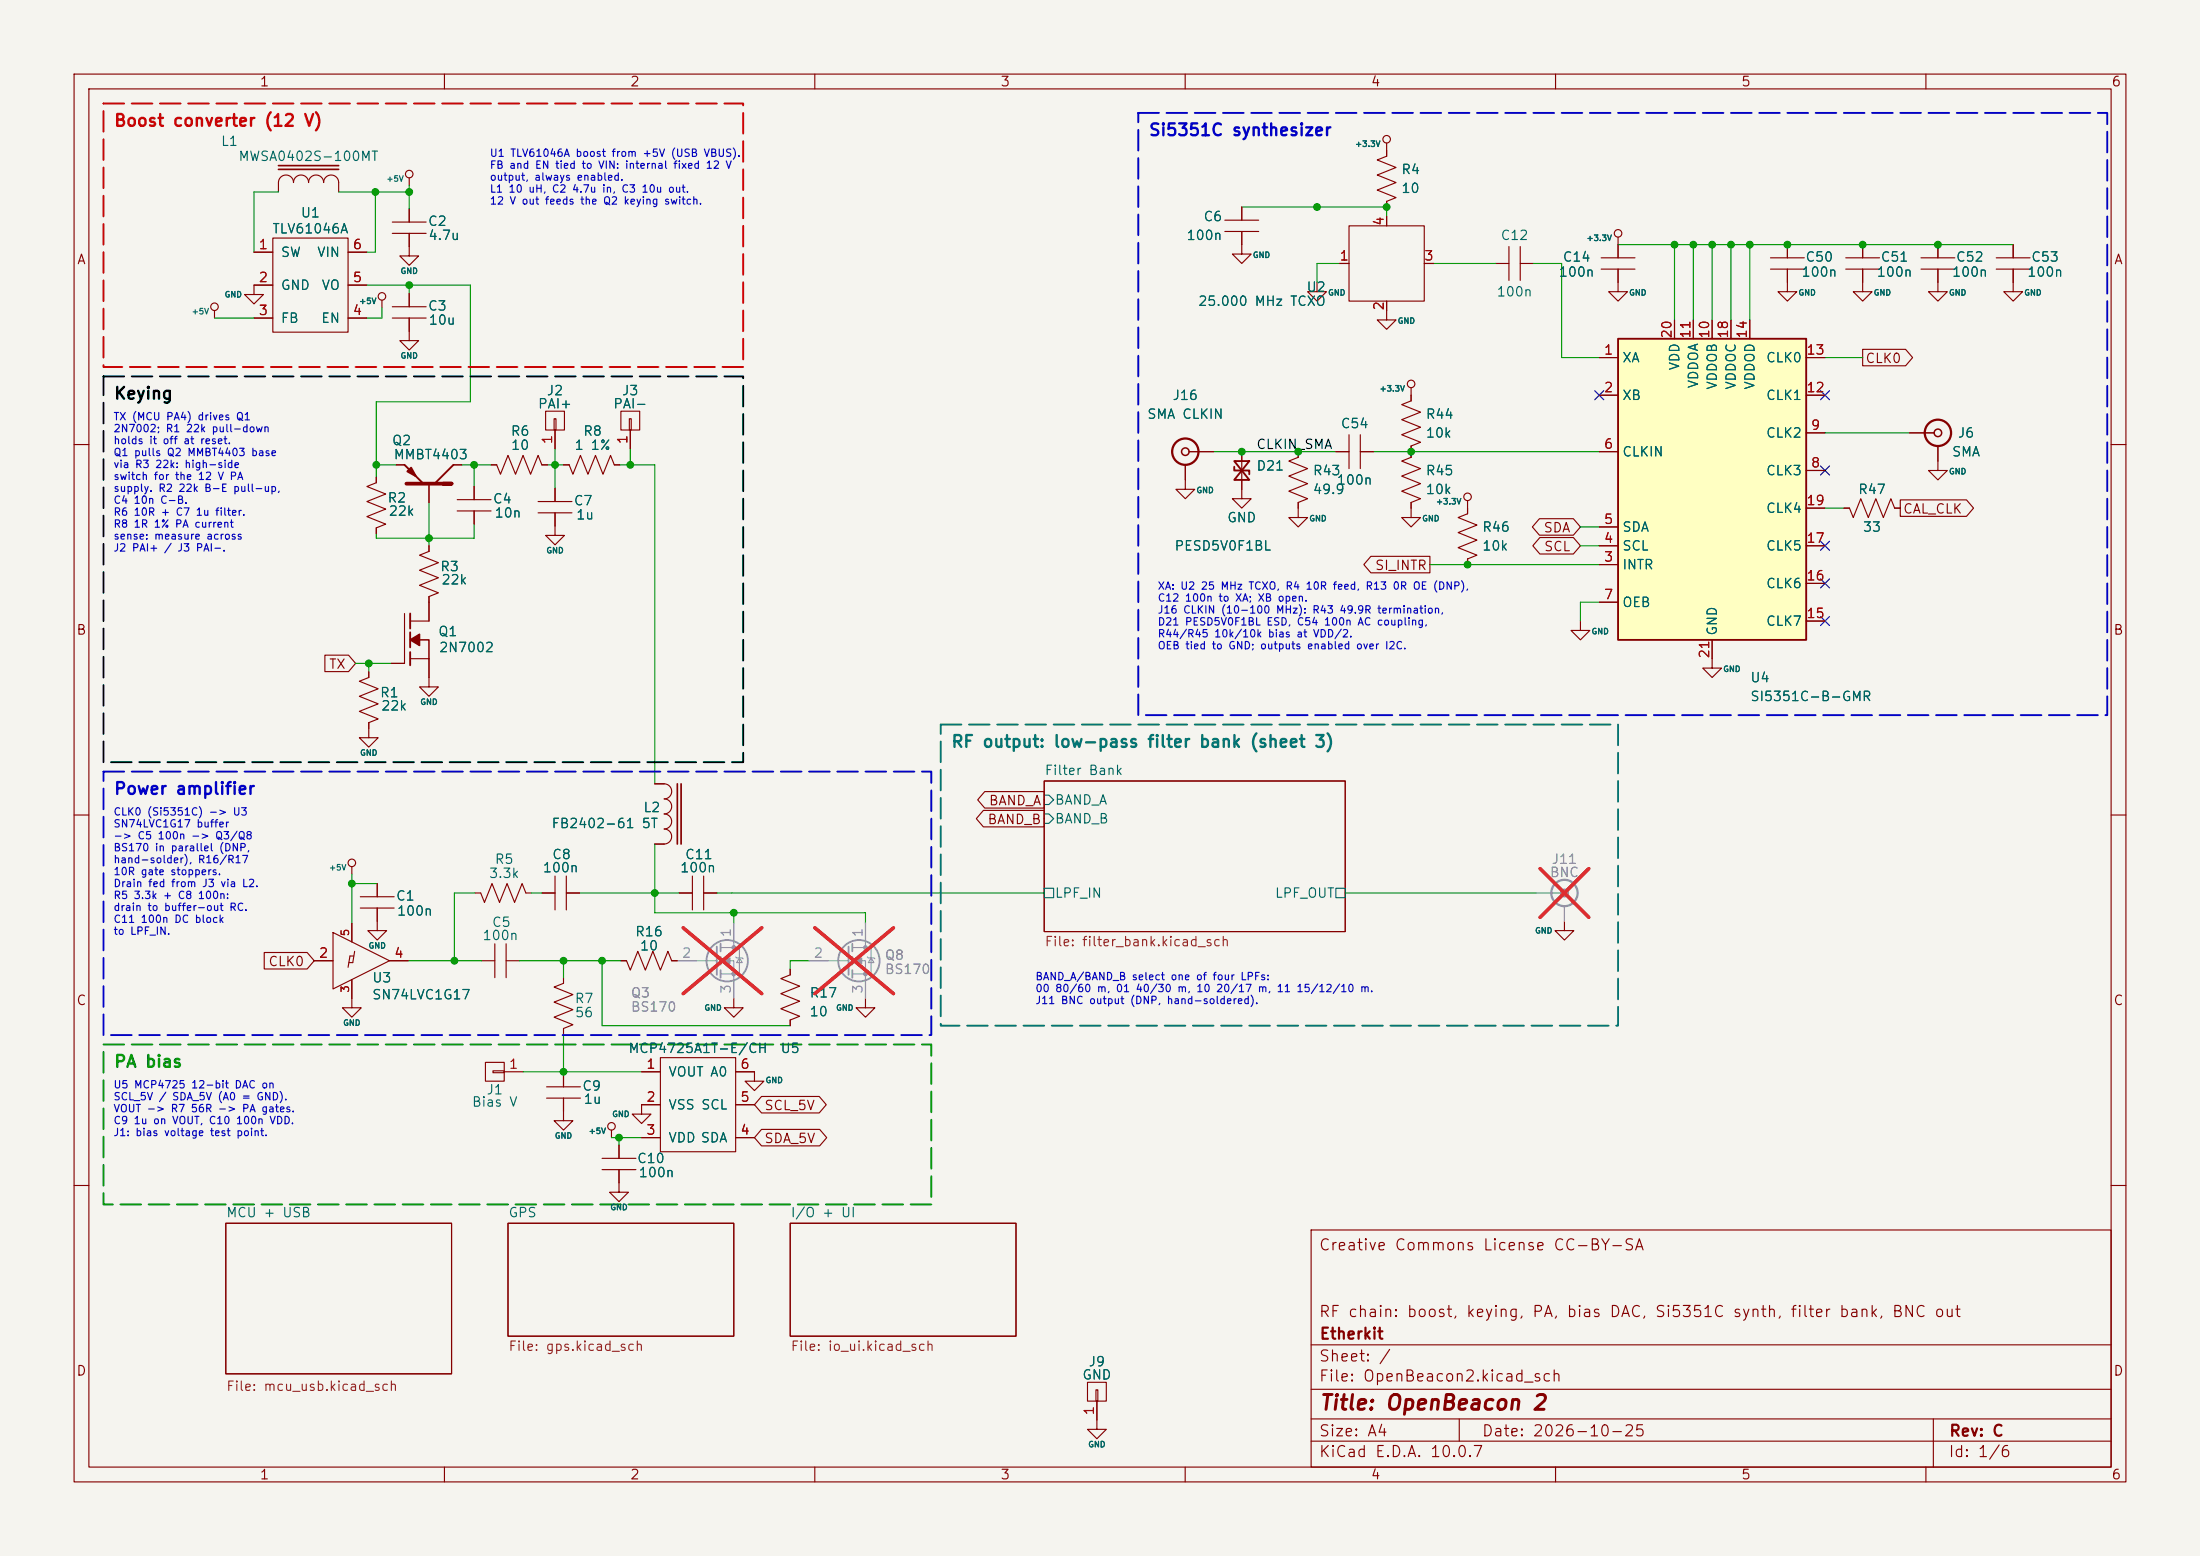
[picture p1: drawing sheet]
<svg xmlns="http://www.w3.org/2000/svg" width="297mm" height="210mm" viewBox="0 0 297 210" stroke-linecap="round" stroke-linejoin="round" font-family="sans-serif">
<path d="M0 0h297v210h-297z" fill="#f5f4ef" stroke="#f5f4ef" stroke-width=".14"/>
<g fill="none" stroke="#840000" stroke-width=".15">
<path d="M10 10h277v190h-277zM12 12h273v186h-273zM60 10v2M110 10v2M160 10v2M187.2 19.3v1M210 10v2M260 10v2M34.3 34h2.5M36.8 32.1h10.2v12.7h-10.2zM36.8 38.5h-2.5v1.3h1.3l-1.3 1.2-1.3-1.2h1.3M37.6 25.9v-1.3a1.02 1.02 0 0 1 1-1 1.02 1.02 0 0 1 1 1 1.02 1.02 0 0 1 1-1 1.02 1.02 0 0 1 1.1 1 1.02 1.02 0 0 1 1-1 1.02 1.02 0 0 1 1 1 1.02 1.02 0 0 1 1-1 1.02 1.02 0 0 1 1 1v1.3"/>
<path d="M47 34h2.5M47 38.5h2.5M53 30h4.5M53 31.5h4.5M55.2 31.5v3h1.3l-1.3 1.3-1.2-1.3h1.2M55.2 24v1M55.2 28.2v1.8M55.2 39.6v1.8M165.4 29.7h4.5M165.4 31.2h4.5M167.6 31.2v3.1h1.3l-1.3 1.3-1.2-1.3h1.2M167.6 27.9v1.8"/>
<path d="M177.8 38.1v1.3h1.3l-1.3 1.2-1.3-1.2h1.3M180.8 35.6h1.3M182.1 30.5h10.2v10.1h-10.2zM187.2 29.2v1.3M192.3 35.6h1.2M201.9 35.6h1.8M203.7 33.3v4.5M205.2 33.3v4.5M205.2 35.6h1.8M216.2 34.8h4.5M216.2 36.3h4.5M218.4 36.3v3.1h1.3l-1.3 1.2-1.2-1.2h1.2"/>
<path d="M218.4 32v2.8M29 41.9v1M34.3 42.9h2.5M47 42.9h2.5M51.6 40.5v1M53 42.9h4.5M53 41.4h4.5M55.2 42.9v3.1h1.3l-1.3 1.2-1.2-1.2h1.2M182.1 58.7v4.5M183.6 58.7v4.5M187.2 40.6v2.6h1.3l-1.3 1.3-1.3-1.3h1.3M190.5 52.3v1.8l-1.3 .5 2.6 1-2.6 1 2.6 1.1-2.6 1 2.6 1-1.3 .5v1.5l-1.3 .5 2.6 1-2.6 1.1 2.6 1-2.6 1 2.6 1-1.3 .5v2.1h1.3l-1.3 1.2-1.3-1.2h1.3"/>
<path d="M10 60h2M160 62.9v3.1h1.3l-1.3 1.3-1.3-1.3h1.3M160.5 61h3.3M167.6 61v6.3h1.3l-1.3 1.3-1.2-1.3h1.2M175.3 61v.7l-1.3 .5 2.5 1-2.5 1.1 2.5 1-2.5 1 2.5 1-1.2 .5v2.1h1.2l-1.2 1.2-1.3-1.2h1.3M180.3 61h1.8M183.6 61h1.8M285 60h2M213.4 83.8v1.3h1.2l-1.2 1.3-1.3-1.3h1.3M231.1 88.9v1.3h1.3l-1.3 1.2-1.2-1.2h1.2M10 110h2M47.5 117v1"/>
<path d="M50.9 119.3v1.7M88.4 105.8h1.3a1.02 1.02 0 0 1 1 1 1.02 1.02 0 0 1-1 1 1.01 1.01 0 0 1 1 1 1.01 1.01 0 0 1-1 1.1 1.01 1.01 0 0 1 1 1 1.01 1.01 0 0 1-1 1 1.01 1.01 0 0 1 1 1 1.01 1.01 0 0 1-1 1h-1.3M141 105.4h40.6v20.3h-40.6zM285 110h2M42.4 129.7h2.6M45 125.9l7.6 3.8-7.6 3.8zM47.5 132.2v3.8h1.3l-1.3 1.3-1.3-1.3h1.3M47.5 124.6v2.5M47.8 129h-.6l-.2 1.6M47.9 128.4l-.3 1.5h-.5M48.6 121h4.6M48.6 122.6h4.6"/>
<path d="M50.9 122.6v3h1.3l-1.3 1.3-1.2-1.3h1.2M52.6 129.7h2.5M64.1 120.5h.8l.5 1.3 1-2.5 1 2.5 1.1-2.5 1 2.5 1-2.5 .5 1.2h.8M65 129.7h1.8M66.8 127.4v4.6M68.3 127.4v4.6M68.3 129.7h1.8M65.5 143.4h2.6v2.5h-2.6zM66.5 144.5h1.6v.3h-1.6zM68.1 144.7h2.5M76.1 150v1.3h1.2l-1.2 1.2-1.3-1.2h1.3M10 160h2"/>
<path d="M30.5 165.1h30.5v20.3h-30.5zM68.6 165.1h30.5v15.2h-30.5zM106.7 165.1h30.5v15.2h-30.5zM177 166h108v32h-108zM285 160h2M60 198v2M110 198v2M160 198v2M177 194.5h108M177 191.5h108M177 187.5h108M177 181.5h108"/>
<path d="M197 191.5v3M210 198v2M260 198v2M261 191.5v6.5"/>
<circle cx="187.2" cy="18.8" r=".51"/>
<circle cx="55.2" cy="23.5" r=".51"/>
<circle cx="218.4" cy="31.5" r=".51"/>
<circle cx="29" cy="41.4" r=".51"/>
<circle cx="51.6" cy="40" r=".51"/>
<circle cx="190.5" cy="51.8" r=".51"/>
<circle cx="47.5" cy="116.5" r=".51"/>
</g>
<path d="M141 119.9h1.2v1.3h-1.2zM141 107.3h.6l.6 .7-.6 .6h-.6zM141 109.9h.6l.6 .6-.6 .6h-.6zM180.3 119.9h1.3v1.3h-1.3z" fill="none" stroke="#006464" stroke-width=".15"/>
<path d="M37.6 22.9h8.1M37.6 22.4h8.1M91.4 105.8v8.1M91.9 105.8v8.1" fill="none" stroke="#840000" stroke-width=".23"/>
<circle cx="160" cy="61" r=".51" fill="none" stroke="#840000" stroke-width=".2"/>
<circle cx="160" cy="61" r="1.78" fill="none" stroke="#840000" stroke-width=".3"/>
<path d="M166.6 62.2l2.1 2.6h-2.1l2.1-2.6zM166.6 63v.5h2.1v.5" fill="none" stroke="#840000" stroke-width=".25"/>
<path d="M218.4 45.7h25.4v40.7h-25.4z" fill="#ffffc2"/>
<path d="M218.4 45.7h25.4v40.7h-25.4zM54.6 62.7l2.5 2.6M61.2 62.7l-2.5 2.6M55.4 82.8v2M55.4 85.3v2.1M55.4 88v1.8" fill="none" stroke="#840000" stroke-width=".25"/>
<g fill="none" stroke="#840000" stroke-width=".15">
<path d="M34.3 34h2.5M34.3 38.5h2.5M47 34h2.5M47 38.5h2.5M55.2 28.2v1.8M55.2 31.5v1.8M55.2 39.6v1.8M167.6 27.9v1.8M167.6 31.2v1.8M180.8 35.6h1.3M187.2 20.3v.8l-1.3 .5 2.6 1-2.6 1 2.6 1-2.6 1.1 2.6 1-1.3 .5v.7M187.2 29.2v1.3"/>
<path d="M192.3 35.6h1.2M218.4 33v1.8M218.4 36.3v1.8M239 34.8h4.6M239 36.3h4.6M241.3 36.3v3.1h1.3l-1.3 1.2-1.3-1.2h1.3M241.3 33v1.8M249.2 34.8h4.5M249.2 36.3h4.5M251.5 36.3v3.1h1.2l-1.2 1.2-1.3-1.2h1.3M251.5 33v1.8M259.3 34.8h4.6"/>
<path d="M259.3 36.3h4.6M261.6 36.3v3.1h1.3l-1.3 1.2-1.3-1.2h1.3M261.6 33v1.8M269.5 34.8h4.6M269.5 36.3h4.6M271.8 36.3v3.1h1.2l-1.2 1.2-1.3-1.2h1.3M271.8 33v1.8M34.3 42.9h2.5M47 42.9h2.5M55.2 42.9v1.8M73.7 55.5h2.5v2.5h-2.5zM74.8 56.5h.3v1.5h-.3z"/>
<path d="M74.9 58v2.6M83.8 55.5h2.6v2.5h-2.6zM85 56.5h.2v1.5h-.2zM85.1 58v2.6M187.2 40.6v1.3M190.5 53.3v.8M215.9 48.3h2.5M215.9 53.3h2.5M226.1 43.2v2.5M228.6 43.2v2.5M231.1 43.2v2.5M233.7 43.2v2.5"/>
<path d="M236.2 43.2v2.5M243.8 48.3h2.6M243.8 53.3h2.6M243.8 58.4h2.6M251.5 47.1h5.8l.9 1.2-.9 1.1h-5.8zM257.8 58.4h3.3M50.8 64.4v.8l-1.3 .5 2.6 1-2.6 1 2.6 1-2.6 1 2.6 1-1.3 .5v.8M53.5 62.7h1.1M57.9 73.7v.7l-1.3 .5 2.6 1-2.6 1.1 2.6 1-2.6 1 2.6 1-1.3 .5v3.3h-2.5M57.9 65.3v2.5M61.2 62.7h1.2M61.7 67.4h4.6"/>
<path d="M61.7 69h4.6M64 65.7v1.7M64 69v1.7M66.3 62.7h.8l.5 1.3 1-2.5 1 2.5 1-2.5 1 2.5 1-2.5 .6 1.2h.7M72.6 67.7h4.6M72.6 69.2h4.6M74.9 69.2v3.1h1.3l-1.3 1.2-1.2-1.2h1.2M74.9 65.9v1.8M76.1 62.7h.7l.5 1.3 1.1-2.5 1 2.5 1-2.5 1 2.5 1-2.5 .5 1.2h.8M160 62.9v1.9M160.5 61h3.3M167.6 61v1.2"/>
<path d="M167.6 64.8v1.2M175.3 61v.7M175.3 67.8v.8M180.3 61h1.8M183.6 61h1.8M185.1 75.1h7.9v2.2h-7.9l-1-1.1zM190.5 60.2v1.5M190.5 67.8v.8M198.1 67.6v1.7l-1.3 .6 2.6 1-2.6 1 2.6 1-2.6 1 2.6 1-1.3 .5v.8M207.8 70h4.6l1 1.1-1 1.1h-4.6l-.9-1.1zM207.9 72.5h4.5l1 1.2-1 1.1h-4.5l-1-1.1zM215.9 76.2h2.5"/>
<path d="M215.9 73.7h2.5M215.9 71.1h2.5M215.9 61h2.5M243.8 73.7h2.6M243.8 63.5h2.6M243.8 78.7h2.6M243.8 68.6h2.6M248.9 68.6h.8l.5 1.3 1-2.6 1 2.6 1-2.6 1.1 2.6 1-2.6 .5 1.3h.7M256.5 67.5h9l.9 1.1-.9 1.1h-9zM261.6 60.3v3.2h1.3l-1.3 1.3-1.3-1.3h1.3M43.9 88.4h3.2l.9 1.1-.9 1.1h-3.2zM49.8 90.7v.7l-1.3 .5 2.6 1.1-2.6 1 2.6 1-2.6 1 2.6 1-1.3 .5v2.1h1.3l-1.3 1.2-1.3-1.2h1.3"/>
<path d="M54.6 82.8v6.7h-1.8M55.4 88.9h2.5v3.8h1.3l-1.3 1.3-1.3-1.3h1.3M215.9 81.3h2.5M231.1 86.4v2.5M243.8 83.8h2.6M50.9 119.3v1.7M74.9 118.2v4.6M76.5 118.2v4.6M88.4 105.8h1.3M88.4 113.9h1.3M93.5 118.2v4.6M95 118.2v4.6"/>
<path d="M132.8 109.4h8.2v2.2h-8.2l-1-1.1zM132.9 106.8h8.1v2.3h-8.1l-.9-1.1zM35.7 128.6h5.8l.9 1.1-.9 1.1h-5.8zM42.4 129.7h2.6M47.5 124.6v2.5M47.5 132.2v2.5M50.9 122.6v1.7M52.6 129.7h2.5M73.2 120.5h1.7M76.1 132v.7l-1.3 .5 2.5 1-2.5 1.1 2.5 1-2.5 1 2.5 1-1.2 .5v.8M76.5 120.5h1.7M83.8 129.7h.8l.5 1.2 1-2.5 1 2.5 1-2.5 1.1 2.5 1-2.5 .5 1.3h.7"/>
<path d="M91.7 120.5h1.8M95 120.5h1.8M99.1 134.7v1.3h1.2l-1.2 1.3-1.3-1.3h1.3M106.7 130.8v.8l-1.3 .5 2.5 1-2.5 1 2.5 1-2.5 1 2.5 1.1-1.2 .5v.7M116.8 134.7v1.3h1.3l-1.3 1.3-1.2-1.3h1.2M211.2 124.3v1.3h1.3l-1.3 1.3-1.3-1.3h1.3M73.8 146.7h4.6M73.8 148.2h4.6M76.1 144.9v1.8M76.1 148.2v1.8M81.3 156.3h4.6M81.3 157.9h4.6"/>
<path d="M82.5 152.5v1M83.6 157.9v3h1.2l-1.2 1.3-1.3-1.3h1.3M83.6 154.6v1.7M86.6 144.7h2.6M86.6 153.5h2.6M89.2 142.7h10.1v12.7h-10.1zM89.2 149.1h-2.6v1.3h1.3l-1.3 1.2-1.3-1.2h1.3M99.3 144.7h2.6v1.2h1.2l-1.2 1.3-1.3-1.3h1.3M99.3 149.1h2.6M99.3 153.5h2.6M102.8 152.4h7.9l.9 1.1-.9 1.2h-7.9l-.9-1.2zM102.8 148h7.8l.9 1.1-.9 1.1h-7.8l-.9-1.1z"/>
<path d="M146.8 186.6h2.6v2.5h-2.6zM148 187.6h.2v1.5h-.2zM148.1 189.1v3.8h1.3l-1.3 1.3-1.3-1.3h1.3"/>
<circle cx="198.1" cy="67.1" r=".51"/>
<circle cx="82.6" cy="152" r=".51"/>
</g>
<g fill="none" stroke="#840000" stroke-width=".2">
<path d="M56.6 86.4h1.3v2.5"/>
<circle cx="261.6" cy="58.4" r=".51"/>
</g>
<circle cx="261.6" cy="58.4" r="1.78" fill="none" stroke="#840000" stroke-width=".3"/>
<circle cx="211.2" cy="120.5" r=".51" fill="none" stroke="#9c9b98" stroke-width=".2"/>
<circle cx="211.2" cy="120.5" r="1.78" fill="none" stroke="#9c9b98" stroke-width=".3"/>
<g fill="none" stroke="#9c9b98" stroke-width=".15">
<path d="M91.4 129.7h5.4M97.3 127.9h2.5v3.5h-2.5M97.3 129.7h1.8v5M99.1 124.6v3.3M99.3 129.2l.1 .1h.8l.1 .1M99.8 129.3l.4 .6h-.8zM109.2 129.7h5.4M115.1 127.9h2.5v3.5h-2.5M115.1 129.7h1.7v5M116.8 124.6v3.3M117.1 129.2l.1 .1h.8l.1 .1M117.6 129.3l.4 .6h-.8z"/>
<path d="M207.4 120.5h3.3M211.2 122.4v1.9"/>
</g>
<path d="M207.9 117.2l6.6 6.6M214.5 117.2l-6.6 6.6M92.2 125.2l10.6 8.9M102.8 125.2l-10.6 8.9M110 125.2l10.6 8.9M120.6 125.2l-10.6 8.9" fill="none" stroke="#e12e31" stroke-width=".46"/>
<g fill="none" stroke="#9c9b98" stroke-width=".25">
<path d="M96.8 127.8v3.8M97.3 127.4v1M97.3 129.2v1M97.3 130.9v1.1M114.6 127.8v3.8M115.1 127.4v1M115.1 129.2v1M115.1 130.9v1.1"/>
<circle cx="98.2" cy="129.7" r="2.79"/>
<circle cx="116" cy="129.7" r="2.79"/>
</g>
<g fill="#9c9b98" stroke="#9c9b98" stroke-width=".15">
<path d="M115.3 129.7l1-.4v.7z"/>
<path d="M97.5 129.7l1.1-.4v.7z"/>
<circle cx="116.8" cy="127.9" r=".25"/>
<circle cx="116.8" cy="131.4" r=".25"/>
<circle cx="99.1" cy="127.9" r=".25"/>
<circle cx="99.1" cy="131.4" r=".25"/>
</g>
<path d="M54.9 65.3h6.1h-1.2" fill="none" stroke="#840000" stroke-width=".51"/>
<path d="M55 63.6l.5-.5 .6 1.2z" fill="#840000" stroke="#840000" stroke-width=".25"/>
<path d="M55.4 86.4l1.2-.8v1.5z" fill="#840000" stroke="#840000" stroke-width=".2"/>
<g fill="none" stroke="#009600" stroke-width=".15">
<path d="M37.6 25.9h-3.3v8.1M45.7 25.9h9.5M49.5 38.5h14v15.7h-12.7v10.2M50.7 25.9v8.1h-1.2M55.2 25v3.2M55.2 38.5v1.1M167.6 27.9h19.6v1.3M180.8 35.6h-3v2.5M193.5 35.6h8.4M207 35.6h3.8v12.7h5.1M218.4 33h53.4M226.1 33v10.2"/>
<path d="M228.6 33v10.2M231.1 33v10.2M233.7 33v10.2M236.2 33v10.2M29 42.9h5.3M51.6 41.5v1.4h-2.1M246.4 48.3h5.1M246.4 58.4h11.4M50.8 62.7h2.7M57.9 67.8v5.9M62.4 62.7h3.9M64 70.7v1.9h-13.2v-.6"/>
<path d="M64 62.7v3M73.9 62.7h2.2M74.9 60.6v5.3M83.7 62.7h4.7v43.1M85.1 60.6v2.1M163.8 61h16.5M185.4 61h30.5M193 76.2h22.9M213.4 73.7h2.5M213.4 71.1h2.5M246.4 68.6h2.5M48 89.5h4.8"/>
<path d="M49.8 89.5v1.2M215.9 81.3h-2.5v2.5M47.5 118v6.6M47.5 119.3h3.4M88.4 113.9v9.3h28.4v1.4M55.1 129.7h9.9M64.1 120.5h-2.8v9.2M70.1 129.7h13.7M71.8 120.5h1.4M76.1 129.7v2.3M76.1 139.6v5.3M78.2 120.5h13.5"/>
<path d="M81.3 129.7v8.7h25.4M96.8 120.5h44.2M99.1 123.2v1.4M109.2 129.7h-2.5v1.1M181.6 120.5h25.8M70.6 144.7h16M82.5 153.5h4.1M83.6 153.5v1.1"/>
</g>
<path d="M215.3 52.7l1.2 1.2M216.5 52.7l-1.2 1.2M245.8 52.7l1.2 1.2M247 52.7l-1.2 1.2M245.8 78.1l1.2 1.2M245.8 73.1l1.2 1.2M245.8 62.9l1.2 1.2M247 78.1l-1.2 1.2M247 73.1l-1.2 1.2M247 62.9l-1.2 1.2M245.8 83.2l1.2 1.2M247 83.2l-1.2 1.2" fill="none" stroke="#000084" stroke-width=".15"/>
<path d="M153.7 15.2h130.8v81.3h-130.8zM14 104.1h111.7v35.6h-111.7z" fill="none" stroke="#0000c8" stroke-width=".25" stroke-dasharray="2.8 1"/>
<path d="M14 14h86.3v35.5h-86.3z" fill="none" stroke="#c80000" stroke-width=".25" stroke-dasharray="2.8 1"/>
<path d="M127 97.8h91.4v40.6h-91.4z" fill="none" stroke="#007878" stroke-width=".25" stroke-dasharray="2.8 1"/>
<path d="M14 141h111.7v21.6h-111.7z" fill="none" stroke="#006e00" stroke-width=".25" stroke-dasharray="2.8 1"/>
<path d="M14 50.8h86.3v52.1h-86.3z" fill="none" stroke="#000" stroke-width=".25" stroke-dasharray="2.8 1"/>
<g fill="#009600" stroke="#009600" stroke-width=".14">
<circle cx="74.9" cy="62.7" r=".46"/>
<circle cx="64" cy="62.7" r=".46"/>
<circle cx="57.9" cy="72.6" r=".46"/>
<circle cx="85.1" cy="62.7" r=".46"/>
<circle cx="50.8" cy="62.7" r=".46"/>
<circle cx="99.1" cy="123.2" r=".46"/>
<circle cx="76.1" cy="144.7" r=".46"/>
<circle cx="76.1" cy="129.7" r=".46"/>
<circle cx="83.6" cy="153.5" r=".46"/>
<circle cx="50.7" cy="25.9" r=".46"/>
<circle cx="55.2" cy="38.5" r=".46"/>
<circle cx="55.2" cy="25.9" r=".46"/>
<circle cx="81.3" cy="129.7" r=".46"/>
<circle cx="61.3" cy="129.7" r=".46"/>
<circle cx="88.4" cy="120.5" r=".46"/>
<circle cx="47.5" cy="119.3" r=".46"/>
<circle cx="49.8" cy="89.5" r=".46"/>
<circle cx="187.2" cy="27.9" r=".46"/>
<circle cx="177.8" cy="27.9" r=".46"/>
<circle cx="175.3" cy="61" r=".46"/>
<circle cx="190.5" cy="61" r=".46"/>
<circle cx="167.6" cy="61" r=".46"/>
<circle cx="226.1" cy="33" r=".46"/>
<circle cx="228.6" cy="33" r=".46"/>
<circle cx="231.1" cy="33" r=".46"/>
<circle cx="233.7" cy="33" r=".46"/>
<circle cx="236.2" cy="33" r=".46"/>
<circle cx="261.6" cy="33" r=".46"/>
<circle cx="251.5" cy="33" r=".46"/>
<circle cx="241.3" cy="33" r=".46"/>
<circle cx="198.1" cy="76.2" r=".46"/>
</g>
<text font-size="2" fill="#840000" x="178" y="190.8">Title: OpenBeacon 2</text>
<text font-size="1.6" fill="#c80000" x="15.3" y="17.5">Boost converter (12 V)</text>
<g font-size="1.6" fill="#0000c8">
<text x="155" y="18.7">Si5351C synthesizer</text>
<text x="15.3" y="107.6">Power amplifier</text>
</g>
<text font-size="1.6" x="15.3" y="54.3">Keying</text>
<text font-size="1.6" fill="#007878" x="128.3" y="101.3">RF output: low-pass filter bank (sheet 3)</text>
<text font-size="1.6" fill="#006e00" x="15.3" y="144.5">PA bias</text>
<g font-size="1.5" fill="#840000">
<text x="178" y="169.1">Creative Commons License CC-BY-SA</text>
<text x="178" y="178.1">RF chain: boost, keying, PA, bias DAC, Si5351C synth, filter bank, BNC out</text>
<text x="178" y="184.1">Sheet: /</text>
<text x="178" y="181.1">Etherkit</text>
<text x="178" y="186.8">File: OpenBeacon2.kicad_sch</text>
<text x="178" y="197">KiCad E.D.A. 10.0.7</text>
<text x="178" y="194.2">Size: A4</text>
<text x="200" y="194.2">Date: 2026-10-25</text>
<text x="263" y="197">Id: 1/6</text>
<text x="263" y="194.2">Rev: C</text>
</g>
<g font-size="1.3" fill="#840000">
<text x="35" y="12">1</text>
<text x="85" y="12">2</text>
<text x="135" y="12">3</text>
<text x="185" y="12">4</text>
<text x="235" y="12">5</text>
<text x="285" y="12">6</text>
<text x="10.3" y="36">A</text>
<text x="285.3" y="36">A</text>
<text x="251.8" y="49.3">CLK0</text>
<text x="256.8" y="69.6">CAL_CLK</text>
<text x="185.5" y="77.3">SI_INTR</text>
<text x="208.3" y="72.2">SDA</text>
<text x="208.4" y="74.7">SCL</text>
<text x="10.2" y="86">B</text>
<text x="285.2" y="86">B</text>
<text x="44.3" y="90.6">TX</text>
<text x="133.2" y="111.5">BAND_B</text>
<text x="133.4" y="109">BAND_A</text>
<text x="36.1" y="130.7">CLK0</text>
<text x="10.2" y="136">C</text>
<text x="285.2" y="136">C</text>
<text x="103.1" y="154.6">SDA_5V</text>
<text x="103.1" y="150.2">SCL_5V</text>
<text x="10.2" y="186">D</text>
<text x="285.2" y="186">D</text>
<text x="35" y="200">1</text>
<text x="85" y="200">2</text>
<text x="135" y="200">3</text>
<text x="185" y="200">4</text>
<text x="235" y="200">5</text>
<text x="285" y="200">6</text>
</g>
<g font-size="1.3" fill="#006464">
<text x="29.7" y="20">L1</text>
<text x="32.1" y="22">MWSA0402S-100MT</text>
<text x="189.1" y="23.8">R4</text>
<text x="40.5" y="29.7">U1</text>
<text x="189.1" y="26.4">10</text>
<text x="36.7" y="31.8">TLV61046A</text>
<text x="37.8" y="35">SW</text>
<text x="42.7" y="35">VIN</text>
<text x="57.7" y="30.8">C2</text>
<text x="57.7" y="32.7">4.7u</text>
<text x="160.1" y="32.7">100n</text>
<text x="162.4" y="30.2">C6</text>
<text x="202.5" y="32.7">C12</text>
<text x="210.9" y="35.6">C14</text>
<text x="243.6" y="35.6">C50</text>
<text x="253.8" y="35.6">C51</text>
<text x="264" y="35.6">C52</text>
<text x="274.1" y="35.6">C53</text>
<text x="37.8" y="39.4">GND</text>
<text x="43.3" y="39.4">VO</text>
<text x="161.7" y="41.6">25.000 MHz TCXO</text>
<text x="176.3" y="39.7">U2</text>
<text x="202" y="40.3">100n</text>
<text x="210.3" y="37.7">100n</text>
<text x="243.1" y="37.7">100n</text>
<text x="253.3" y="37.7">100n</text>
<text x="263.4" y="37.7">100n</text>
<text x="273.6" y="37.7">100n</text>
<text x="37.8" y="43.9">FB</text>
<text x="43.3" y="43.9">EN</text>
<text x="57.7" y="42.2">C3</text>
<text x="57.8" y="44.1">10u</text>
<text x="73.7" y="53.7">J2</text>
<text x="83.9" y="53.7">J3</text>
<text x="218.9" y="49.2">XA</text>
<text x="227" y="50.1" transform="rotate(-90 227 50.1)">VDD</text>
<text x="229.6" y="52.5" transform="rotate(-90 229.6 52.5)">VDDOA</text>
<text x="232.1" y="52.7" transform="rotate(-90 232.1 52.7)">VDDOB</text>
<text x="234.6" y="52.7" transform="rotate(-90 234.6 52.7)">VDDOC</text>
<text x="237.2" y="52.7" transform="rotate(-90 237.2 52.7)">VDDOD</text>
<text x="238.3" y="49.2">CLK0</text>
<text x="68.9" y="59.1">R6</text>
<text x="72.5" y="55.4">PAI+</text>
<text x="78.6" y="59.1">R8</text>
<text x="82.7" y="55.4">PAI-</text>
<text x="154.8" y="56.8">SMA CLKIN</text>
<text x="158.2" y="54.3">J16</text>
<text x="180.9" y="58.1">C54</text>
<text x="192.4" y="56.8">R44</text>
<text x="192.4" y="59.4">10k</text>
<text x="218.9" y="54.3">XB</text>
<text x="238.3" y="59.4">CLK2</text>
<text x="238.3" y="54.3">CLK1</text>
<text x="264.2" y="59.4">J6</text>
<text x="52.8" y="60.4">Q2</text>
<text x="53" y="62.3">MMBT4403</text>
<text x="68.9" y="61">10</text>
<text x="77.5" y="61">1 1%</text>
<text x="169.5" y="63.8">D21</text>
<text x="177.1" y="64.5">R43</text>
<text x="180.4" y="65.7">100n</text>
<text x="192.4" y="64.5">R45</text>
<text x="218.9" y="61.9">CLKIN</text>
<text x="238.3" y="64.5">CLK3</text>
<text x="263.4" y="61.9">SMA</text>
<text x="52.2" y="68.1">R2</text>
<text x="52.4" y="69.9">22k</text>
<text x="66.5" y="68.3">C4</text>
<text x="66.7" y="70.2">10n</text>
<text x="77.4" y="68.5">C7</text>
<text x="77.7" y="70.4">1u</text>
<text x="165.6" y="70.8">GND</text>
<text x="177.1" y="67">49.9</text>
<text x="192.4" y="67">10k</text>
<text x="238.3" y="69.5">CLK4</text>
<text x="250.8" y="67">R47</text>
<text x="59.3" y="77.4">R3</text>
<text x="158.5" y="74.6">PESD5V0F1BL</text>
<text x="200" y="72.1">R46</text>
<text x="200" y="74.6">10k</text>
<text x="218.9" y="77.2">INTR</text>
<text x="218.9" y="74.6">SCL</text>
<text x="218.9" y="72.1">SDA</text>
<text x="238.3" y="74.6">CLK5</text>
<text x="251.4" y="72.1">33</text>
<text x="59.5" y="79.2">22k</text>
<text x="218.9" y="82.2">OEB</text>
<text x="238.3" y="79.7">CLK6</text>
<text x="59.1" y="86.2">Q1</text>
<text x="59.2" y="88.3">2N7002</text>
<text x="232.1" y="85.9" transform="rotate(-90 232.1 85.9)">GND</text>
<text x="238.3" y="84.8">CLK7</text>
<text x="51.2" y="94.4">R1</text>
<text x="236.2" y="92.4">U4</text>
<text x="236.2" y="94.9">SI5351C-B-GMR</text>
<text x="51.4" y="96.2">22k</text>
<text x="140.9" y="104.9">Filter Bank</text>
<text x="74.4" y="112.1">FB2402-61 5T</text>
<text x="86.8" y="109.9">L2</text>
<text x="142.3" y="108.9">BAND_A</text>
<text x="142.3" y="111.5">BAND_B</text>
<text x="65.9" y="118.8">3.3k</text>
<text x="66.7" y="116.9">R5</text>
<text x="73.2" y="118.1">100n</text>
<text x="74.5" y="116.3">C8</text>
<text x="91.7" y="118.1">100n</text>
<text x="92.4" y="116.3">C11</text>
<text x="53.4" y="121.9">C1</text>
<text x="53.5" y="123.9">100n</text>
<text x="66.3" y="125.4">C5</text>
<text x="142.3" y="121.5">LPF_IN</text>
<text x="172" y="121.5">LPF_OUT</text>
<text x="65" y="127.2">100n</text>
<text x="85.7" y="126.7">R16</text>
<text x="86.3" y="128.6">10</text>
<text x="50.1" y="135.2">SN74LVC1G17</text>
<text x="50.2" y="132.9">U3</text>
<text x="77.5" y="135.7">R7</text>
<text x="77.5" y="137.6">56</text>
<text x="109.2" y="134.9">R17</text>
<text x="109.2" y="137.5">10</text>
<text x="84.7" y="142.4">MCP4725A1T-E/CH</text>
<text x="105.3" y="142.4">U5</text>
<text x="63.6" y="149.7">Bias V</text>
<text x="65.6" y="148">J1</text>
<text x="78.5" y="147.5">C9</text>
<text x="78.7" y="149.3">1u</text>
<text x="90.1" y="145.6">VOUT A0</text>
<text x="90.1" y="150.1">VSS SCL</text>
<text x="90.1" y="154.5">VDD SDA</text>
<text x="85.9" y="157.3">C10</text>
<text x="86.1" y="159.2">100n</text>
<text x="30.5" y="164.6">MCU + USB</text>
<text x="68.6" y="164.6">GPS</text>
<text x="106.7" y="164.6">I/O + UI</text>
<text x="146.9" y="184.7">J9</text>
<text x="146" y="186.5">GND</text>
</g>
<g font-size="1.3" fill="#a90000">
<text x="34.8" y="34">1</text>
<text x="47.5" y="34">6</text>
<text x="180.8" y="35.5">1</text>
<text x="187.1" y="30.6" transform="rotate(-90 187.1 30.6)">4</text>
<text x="192.2" y="35.5">3</text>
<text x="34.8" y="38.4">2</text>
<text x="47.5" y="38.4">5</text>
<text x="34.8" y="42.8">3</text>
<text x="47.5" y="42.8">4</text>
<text x="187.1" y="42" transform="rotate(-90 187.1 42)">2</text>
<text x="226" y="45.8" transform="rotate(-90 226 45.8)">20</text>
<text x="228.5" y="45.8" transform="rotate(-90 228.5 45.8)">11</text>
<text x="231.1" y="45.8" transform="rotate(-90 231.1 45.8)">10</text>
<text x="233.6" y="45.8" transform="rotate(-90 233.6 45.8)">18</text>
<text x="236.1" y="45.8" transform="rotate(-90 236.1 45.8)">14</text>
<text x="216.4" y="48.2">1</text>
<text x="216.4" y="53.3">2</text>
<text x="243.8" y="53.3">12</text>
<text x="243.8" y="48.2">13</text>
<text x="244.4" y="58.3">9</text>
<text x="74.8" y="60" transform="rotate(-90 74.8 60)">1</text>
<text x="85" y="60" transform="rotate(-90 85 60)">1</text>
<text x="216.4" y="60.9">6</text>
<text x="244.4" y="63.4">8</text>
<text x="216.4" y="71">5</text>
<text x="243.8" y="68.5">19</text>
<text x="216.4" y="76.1">3</text>
<text x="216.4" y="73.6">4</text>
<text x="243.8" y="73.6">17</text>
<text x="216.4" y="81.2">7</text>
<text x="243.8" y="83.7">15</text>
<text x="243.8" y="78.7">16</text>
<text x="231.1" y="89" transform="rotate(-90 231.1 89)">21</text>
<text x="43" y="129.6">2</text>
<text x="53.1" y="129.6">4</text>
<text x="68.6" y="144.6">1</text>
<text x="87.2" y="144.6">1</text>
<text x="87.2" y="149">2</text>
<text x="99.9" y="149">5</text>
<text x="99.9" y="144.6">6</text>
<text x="87.2" y="153.5">3</text>
<text x="99.9" y="153.5">4</text>
<text x="148" y="191.1" transform="rotate(-90 148 191.1)">1</text>
</g>
<text font-size="1.3" fill="#0f0f0f" x="169.5" y="60.9">CLKIN_SMA</text>
<g font-size="1.3" fill="#939391">
<text x="209.1" y="118.7">BNC</text>
<text x="209.4" y="116.9">J11</text>
<text x="119.4" y="129.9">Q8</text>
<text x="119.4" y="131.8">BS170</text>
<text x="85.1" y="134.9">Q3</text>
<text x="85.1" y="136.9">BS170</text>
</g>
<g font-size="1.3" fill="#a5a4a2">
<text x="92" y="129.6">2</text>
<text x="99" y="126.6" transform="rotate(-90 99 126.6)">1</text>
<text x="109.8" y="129.6">2</text>
<text x="116.8" y="126.6" transform="rotate(-90 116.8 126.6)">1</text>
<text x="99" y="134.2" transform="rotate(-90 99 134.2)">3</text>
<text x="116.8" y="134.2" transform="rotate(-90 116.8 134.2)">3</text>
</g>
<g font-size="1.3" fill="#725600">
<text x="140.9" y="128">File: filter_bank.kicad_sch</text>
<text x="68.6" y="182.6">File: gps.kicad_sch</text>
<text x="106.7" y="182.6">File: io_ui.kicad_sch</text>
<text x="30.5" y="188">File: mcu_usb.kicad_sch</text>
</g>
<g font-size="1" fill="#0000c2">
<text x="66" y="21.4">U1 TLV61046A boost from +5V (USB VBUS).</text>
<text x="66" y="23">FB and EN tied to VIN: internal fixed 12 V</text>
<text x="66" y="24.6">output, always enabled.</text>
<text x="66" y="26.2">L1 10 uH, C2 4.7u in, C3 10u out.</text>
<text x="66" y="27.9">12 V out feeds the Q2 keying switch.</text>
<text x="15.2" y="57">TX (MCU PA4) drives Q1</text>
<text x="15.2" y="58.6">2N7002; R1 22k pull-down</text>
<text x="15.2" y="60.2">holds it off at reset.</text>
<text x="15.2" y="61.8">Q1 pulls Q2 MMBT4403 base</text>
<text x="15.2" y="63.4">via R3 22k: high-side</text>
<text x="15.2" y="65">switch for the 12 V PA</text>
<text x="15.2" y="66.6">supply. R2 22k B-E pull-up,</text>
<text x="15.2" y="68.2">C4 10n C-B.</text>
<text x="15.2" y="69.9">R6 10R + C7 1u filter.</text>
<text x="15.2" y="71.5">R8 1R 1% PA current</text>
<text x="15.2" y="73.1">sense: measure across</text>
<text x="15.2" y="74.7">J2 PAI+ / J3 PAI-.</text>
<text x="156.2" y="79.8">XA: U2 25 MHz TCXO, R4 10R feed, R13 0R OE (DNP),</text>
<text x="156.2" y="81.4">C12 100n to XA; XB open.</text>
<text x="156.2" y="83.1">J16 CLKIN (10-100 MHz): R43 49.9R termination,</text>
<text x="156.2" y="84.7">D21 PESD5V0F1BL ESD, C54 100n AC coupling,</text>
<text x="156.2" y="86.3">R44/R45 10k/10k bias at VDD/2.</text>
<text x="156.2" y="87.9">OEB tied to GND; outputs enabled over I2C.</text>
<text x="15.2" y="110.3">CLK0 (Si5351C) -&gt; U3</text>
<text x="15.2" y="111.9">SN74LVC1G17 buffer</text>
<text x="15.2" y="113.5">-&gt; C5 100n -&gt; Q3/Q8</text>
<text x="15.2" y="115.1">BS170 in parallel (DNP,</text>
<text x="15.2" y="116.8">hand-solder), R16/R17</text>
<text x="15.2" y="118.4">10R gate stoppers.</text>
<text x="15.2" y="120">Drain fed from J3 via L2.</text>
<text x="15.2" y="121.6">R5 3.3k + C8 100n:</text>
<text x="15.2" y="123.2">drain to buffer-out RC.</text>
<text x="15.2" y="124.8">C11 100n DC block</text>
<text x="15.2" y="126.4">to LPF_IN.</text>
<text x="139.7" y="132.5">BAND_A/BAND_B select one of four LPFs:</text>
<text x="139.7" y="134.2">00 80/60 m, 01 40/30 m, 10 20/17 m, 11 15/12/10 m.</text>
<text x="139.7" y="135.8">J11 BNC output (DNP, hand-soldered).</text>
<text x="15.2" y="147.1">U5 MCP4725 12-bit DAC on</text>
<text x="15.2" y="148.8">SCL_5V / SDA_5V (A0 = GND).</text>
<text x="15.2" y="150.4">VOUT -&gt; R7 56R -&gt; PA gates.</text>
<text x="15.2" y="152">C9 1u on VOUT, C10 100n VDD.</text>
<text x="15.2" y="153.6">J1: bias voltage test point.</text>
</g>
<g font-size="1" fill="#a90000">
<text x="47.4" y="126.4" transform="rotate(-90 47.4 126.4)">5</text>
<text x="47.4" y="134.1" transform="rotate(-90 47.4 134.1)">3</text>
</g>
<g font-size=".8" fill="#006464">
<text x="182.9" y="20">+3.3V</text>
<text x="52.1" y="24.7">+5V</text>
<text x="169.1" y="35">GND</text>
<text x="214.1" y="32.7">+3.3V</text>
<text x="30.3" y="40.3">GND</text>
<text x="48.4" y="41.2">+5V</text>
<text x="54" y="37.2">GND</text>
<text x="179.2" y="40.1">GND</text>
<text x="219.9" y="40.1">GND</text>
<text x="242.7" y="40.1">GND</text>
<text x="252.9" y="40.1">GND</text>
<text x="263" y="40.1">GND</text>
<text x="273.2" y="40.1">GND</text>
<text x="25.8" y="42.6">+5V</text>
<text x="188.6" y="43.9">GND</text>
<text x="54" y="48.6">GND</text>
<text x="186.2" y="53">+3.3V</text>
<text x="263" y="64.2">GND</text>
<text x="161.4" y="66.7">GND</text>
<text x="176.7" y="70.6">GND</text>
<text x="191.9" y="70.6">GND</text>
<text x="193.8" y="68.3">+3.3V</text>
<text x="73.7" y="74.9">GND</text>
<text x="214.8" y="85.8">GND</text>
<text x="56.7" y="95.3">GND</text>
<text x="232.6" y="90.9">GND</text>
<text x="48.5" y="102.2">GND</text>
<text x="44.4" y="117.7">+5V</text>
<text x="49.7" y="128.2">GND</text>
<text x="207.2" y="126.2">GND</text>
<text x="95" y="136.6">GND</text>
<text x="112.8" y="136.6">GND</text>
<text x="46.3" y="138.6">GND</text>
<text x="103.3" y="146.4">GND</text>
<text x="74.8" y="153.9">GND</text>
<text x="79.4" y="153.2">+5V</text>
<text x="82.6" y="150.9">GND</text>
<text x="82.3" y="163.5">GND</text>
<text x="146.8" y="195.5">GND</text>
</g>
</svg>
